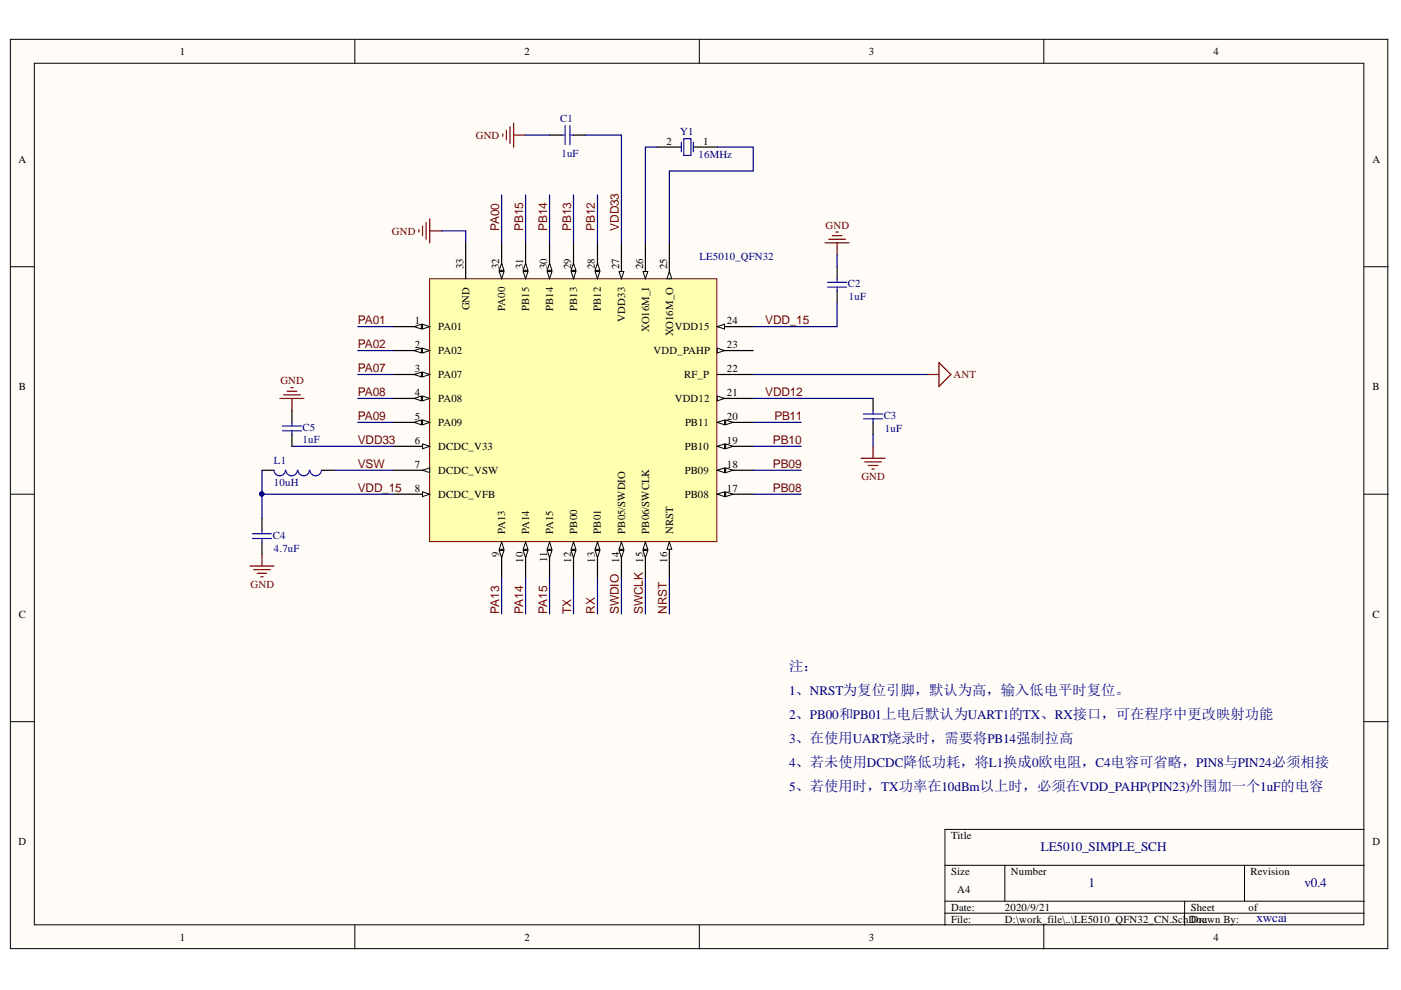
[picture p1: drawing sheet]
<svg xmlns="http://www.w3.org/2000/svg" width="297mm" height="210mm" viewBox="0 0 297 210" stroke-linecap="round" stroke-linejoin="round" font-family="sans-serif">
<g fill="#fffcf8" stroke="#000" stroke-width=".21">
<path d="M2.2 8.3h292v192.8h-292z"/>
<path d="M7.3 13.4h281.9v182.7h-281.9z"/>
</g>
<g fill="none" stroke="#000" stroke-width=".21">
<path d="M75.2 8.3v5.1M148.3 8.3v5.1M221.3 8.3v5.1M2.2 56.6h5.1M289.3 56.6h5M2.2 104.8h5.1M289.3 104.8h5M2.2 153h5.1M289.3 153h5M289.3 175.9h-89v20.3M75.2 196.2v5M148.3 196.2v5"/>
<path d="M200.3 183.5h89M200.3 191.1h89M200.3 193.6h89M213 183.5v7.6M221.3 196.2v5M251.2 191.1v5.1M263.9 183.5v7.6"/>
</g>
<g fill="none" stroke="#800000" stroke-width=".25">
<path d="M106.6 28.4v.5M107.4 27.6v2.1M108.1 26.9v3.5M108.9 26.1v5.1M108.9 28.6h2.5M88.8 48.7v.5M89.6 47.9v2.1M90.3 47.2v3.5M91.1 46.4v5.1M91.1 48.9h2.6M174.9 51.5h5.1M175.7 50.7h3.6"/>
<path d="M176.5 50h2M177.2 49.2h.5M177.5 51.5v2.5M59.4 84.5h5M60.1 83.7h3.6M60.9 83h2M61.6 82.2h.6M61.9 84.5v2.5M182.6 97.2h5M183.3 97.9h3.6M184.1 98.7h2M184.9 99.5h.5"/>
<path d="M185.1 94.6v2.6M55.5 117.5v2.5M53 120h5.1M53.8 120.8h3.5M54.5 121.5h2.1M55.3 122.3h.5"/>
</g>
<g fill="none" stroke="#000" stroke-width=".25">
<path d="M116.5 28.6h2.6M121.6 28.6h2.5M139.4 31.2h5.1M147 31.2h5.1M177.5 56.6v2.5M177.5 61.6v2.6M55.5 99.7h2.6M61.9 87v2.6M61.9 92.1v2.5M68.2 99.7h2.6M185.1 84.5v2.5M185.1 89.6v2.5"/>
<path d="M55.5 109.9v2.5M55.5 114.9v2.6"/>
</g>
<g fill="none" stroke="#00f" stroke-width=".25">
<path d="M119.1 28.6h.7M119.8 26.6v4.1M120.8 26.6v4.1M120.8 28.6h.8M144.5 30.2v2M145 29.4h1.5v3.6h-1.5zM147 30.2v2M175.5 59.9h4M177.5 59.1v.8M175.5 60.9h4M177.5 60.9v.7M59.9 90.3h4"/>
<path d="M59.9 91.3h4M60.5 99.7a1.22 1.22 0 0 1-1.2 1.2 1.22 1.22 0 0 1-1.2-1.2M61.9 89.6v.7M61.9 91.3v.8M63.1 99.7a1.23 1.23 0 0 1-1.3 1.2 1.23 1.23 0 0 1-1.2-1.2M65.6 99.7a1.22 1.22 0 0 1-1.2 1.2 1.22 1.22 0 0 1-1.2-1.2M68.1 99.7a1.22 1.22 0 0 1-1.2 1.2 1.22 1.22 0 0 1-1.2-1.2M183.1 87.8h4M183.1 88.8h4M185.1 87v.8M185.1 88.8v.8M53.5 113.2h4.1"/>
<path d="M53.5 114.2h4.1M55.5 112.4v.8M55.5 114.2v.7"/>
</g>
<path d="M91.1 59.1h60.9v55.7h-60.9z" fill="#ffffb0" stroke="#800000" stroke-width=".21"/>
<path d="M98.7 51.5v7.6M83.5 69.3h7.6" fill="none" stroke="#000" stroke-width=".25"/>
<path d="M89.6 68.7l1.5 .6-1.5 .5z" fill="#fffcf8"/>
<path d="M89.6 68.7l1.5 .6-1.5 .5z" fill="none" stroke="#000" stroke-width=".21"/>
<path d="M87.8 69.3l1.5-.6v1.1z" fill="#fffcf8"/>
<path d="M87.8 69.3l1.5-.6v1.1z" fill="none" stroke="#000" stroke-width=".21"/>
<path d="M83.5 74.3h7.6" fill="none" stroke="#000" stroke-width=".25"/>
<path d="M89.6 73.8l1.5 .5-1.5 .5z" fill="#fffcf8"/>
<path d="M89.6 73.8l1.5 .5-1.5 .5z" fill="none" stroke="#000" stroke-width=".21"/>
<path d="M87.8 74.3l1.5-.5v1z" fill="#fffcf8"/>
<path d="M87.8 74.3l1.5-.5v1z" fill="none" stroke="#000" stroke-width=".21"/>
<path d="M83.5 79.4h7.6" fill="none" stroke="#000" stroke-width=".25"/>
<path d="M89.6 78.9l1.5 .5-1.5 .5z" fill="#fffcf8"/>
<path d="M89.6 78.9l1.5 .5-1.5 .5z" fill="none" stroke="#000" stroke-width=".21"/>
<path d="M87.8 79.4l1.5-.5v1z" fill="#fffcf8"/>
<path d="M87.8 79.4l1.5-.5v1z" fill="none" stroke="#000" stroke-width=".21"/>
<path d="M83.5 84.5h7.6" fill="none" stroke="#000" stroke-width=".25"/>
<path d="M89.6 84l1.5 .5-1.5 .5z" fill="#fffcf8"/>
<path d="M89.6 84l1.5 .5-1.5 .5z" fill="none" stroke="#000" stroke-width=".21"/>
<path d="M87.8 84.5l1.5-.5v1z" fill="#fffcf8"/>
<path d="M87.8 84.5l1.5-.5v1z" fill="none" stroke="#000" stroke-width=".21"/>
<path d="M83.5 89.6h7.6" fill="none" stroke="#000" stroke-width=".25"/>
<path d="M89.6 89l1.5 .6-1.5 .5z" fill="#fffcf8"/>
<path d="M89.6 89l1.5 .6-1.5 .5z" fill="none" stroke="#000" stroke-width=".21"/>
<path d="M87.8 89.6l1.5-.6v1.1z" fill="#fffcf8"/>
<path d="M87.8 89.6l1.5-.6v1.1z" fill="none" stroke="#000" stroke-width=".21"/>
<path d="M83.5 94.6h7.6" fill="none" stroke="#000" stroke-width=".25"/>
<path d="M89.6 94.1l1.5 .5-1.5 .5z" fill="#fffcf8"/>
<path d="M89.6 94.1l1.5 .5-1.5 .5z" fill="none" stroke="#000" stroke-width=".21"/>
<path d="M83.5 99.7h7.6" fill="none" stroke="#000" stroke-width=".25"/>
<path d="M89.6 99.7l1.5-.5v1z" fill="#fffcf8"/>
<path d="M89.6 99.7l1.5-.5v1z" fill="none" stroke="#000" stroke-width=".21"/>
<path d="M83.5 104.8h7.6" fill="none" stroke="#000" stroke-width=".25"/>
<path d="M89.6 104.3l1.5 .5-1.5 .5z" fill="#fffcf8"/>
<path d="M89.6 104.3l1.5 .5-1.5 .5z" fill="none" stroke="#000" stroke-width=".21"/>
<path d="M141.9 114.9v7.7" fill="none" stroke="#000" stroke-width=".25"/>
<path d="M141.9 114.9l.5 1.6h-1z" fill="#fffcf8"/>
<path d="M141.9 114.9l.5 1.6h-1z" fill="none" stroke="#000" stroke-width=".21"/>
<path d="M152.1 104.8h7.6" fill="none" stroke="#000" stroke-width=".25"/>
<path d="M152.1 104.8l1.5-.5v1z" fill="#fffcf8"/>
<path d="M152.1 104.8l1.5-.5v1z" fill="none" stroke="#000" stroke-width=".21"/>
<path d="M153.9 104.3l1.5 .5-1.5 .5z" fill="#fffcf8"/>
<path d="M153.9 104.3l1.5 .5-1.5 .5z" fill="none" stroke="#000" stroke-width=".21"/>
<path d="M152.1 99.7h7.6" fill="none" stroke="#000" stroke-width=".25"/>
<path d="M152.1 99.7l1.5-.5v1z" fill="#fffcf8"/>
<path d="M152.1 99.7l1.5-.5v1z" fill="none" stroke="#000" stroke-width=".21"/>
<path d="M153.9 99.2l1.5 .5-1.5 .5z" fill="#fffcf8"/>
<path d="M153.9 99.2l1.5 .5-1.5 .5z" fill="none" stroke="#000" stroke-width=".21"/>
<path d="M152.1 94.6h7.6" fill="none" stroke="#000" stroke-width=".25"/>
<path d="M152.1 94.6l1.5-.5v1z" fill="#fffcf8"/>
<path d="M152.1 94.6l1.5-.5v1z" fill="none" stroke="#000" stroke-width=".21"/>
<path d="M153.9 94.1l1.5 .5-1.5 .5z" fill="#fffcf8"/>
<path d="M153.9 94.1l1.5 .5-1.5 .5z" fill="none" stroke="#000" stroke-width=".21"/>
<path d="M152.1 89.6h7.6" fill="none" stroke="#000" stroke-width=".25"/>
<path d="M152.1 89.6l1.5-.6v1.1z" fill="#fffcf8"/>
<path d="M152.1 89.6l1.5-.6v1.1z" fill="none" stroke="#000" stroke-width=".21"/>
<path d="M153.9 89l1.5 .6-1.5 .5z" fill="#fffcf8"/>
<path d="M153.9 89l1.5 .6-1.5 .5z" fill="none" stroke="#000" stroke-width=".21"/>
<path d="M152.1 84.5h7.6" fill="none" stroke="#000" stroke-width=".25"/>
<path d="M152.1 84l1.5 .5-1.5 .5z" fill="#fffcf8"/>
<path d="M152.1 84l1.5 .5-1.5 .5z" fill="none" stroke="#000" stroke-width=".21"/>
<path d="M152.1 79.4h7.6M152.1 74.3h7.6" fill="none" stroke="#000" stroke-width=".25"/>
<path d="M152.1 73.8l1.5 .5-1.5 .5z" fill="#fffcf8"/>
<path d="M152.1 73.8l1.5 .5-1.5 .5z" fill="none" stroke="#000" stroke-width=".21"/>
<path d="M152.1 69.3h7.6" fill="none" stroke="#000" stroke-width=".25"/>
<path d="M152.1 69.3l1.5-.6v1.1z" fill="#fffcf8"/>
<path d="M152.1 69.3l1.5-.6v1.1z" fill="none" stroke="#000" stroke-width=".21"/>
<path d="M141.9 51.5v7.6" fill="none" stroke="#000" stroke-width=".25"/>
<path d="M141.9 57.6l.5 1.5h-1z" fill="#fffcf8"/>
<path d="M141.9 57.6l.5 1.5h-1z" fill="none" stroke="#000" stroke-width=".21"/>
<path d="M136.8 51.5v7.6" fill="none" stroke="#000" stroke-width=".25"/>
<path d="M136.3 57.6h1l-.5 1.5z" fill="#fffcf8"/>
<path d="M136.3 57.6h1l-.5 1.5z" fill="none" stroke="#000" stroke-width=".21"/>
<path d="M131.8 51.5v7.6" fill="none" stroke="#000" stroke-width=".25"/>
<path d="M131.2 57.6h1.1l-.5 1.5z" fill="#fffcf8"/>
<path d="M131.2 57.6h1.1l-.5 1.5z" fill="none" stroke="#000" stroke-width=".21"/>
<path d="M196.5 79.4h2.6M199.1 76.9l2.5 2.5-2.5 2.5z" fill="none" stroke="#800000" stroke-width=".25"/>
<g fill="none" stroke="#000080" stroke-width=".25">
<path d="M111.4 28.6h5.1M124.1 28.6h7.7v22.9M139.4 31.2h-2.6v20.3M152.1 31.2h7.6v5.1h-17.8v15.2M93.7 48.9h5v2.6M106.4 41.3v10.2M111.4 41.3v10.2M116.5 41.3v10.2M121.6 41.3v10.2M126.7 41.3v10.2M177.5 54v2.6M75.9 79.4h7.6"/>
<path d="M75.9 74.3h7.6M75.9 69.3h7.6M159.7 79.4h36.8M177.5 64.2v5.1h-17.8M55.5 99.7v10.2M61.9 94.6h21.6M70.8 99.7h12.7M75.9 89.6h7.6M75.9 84.5h7.6M159.7 89.6h10.2M159.7 84.5h25.4M159.7 99.7h10.2"/>
<path d="M159.7 94.6h10.2M185.1 92.1v2.5M55.5 104.8h28M159.7 104.8h10.2M106.4 122.6v7.6M111.4 122.6v7.6M116.5 122.6v7.6M121.6 122.6v7.6M126.7 122.6v7.6M131.8 122.6v7.6M136.8 122.6v7.6M141.9 122.6v7.6"/>
</g>
<circle cx="55.5" cy="104.7" r=".46" fill="#000080" stroke="#000080" stroke-width=".21"/>
<g font-size="8.8">
<text x="105.5" y="56.9">PI0??032</text>
<text x="110.8" y="56.9">PI0??031</text>
<text x="115.7" y="56.9">PI0??030</text>
<text x="120.7" y="56.9">PI0??029</text>
<text x="125.9" y="56.9">PI0??028</text>
</g>
<g font-size="8.5">
<text x="105.5" y="120.5">PI0??09</text>
<text x="110.8" y="120.5">PI0??010</text>
<text x="115.7" y="120.5">PI0??011</text>
<text x="120.7" y="120.5">PI0??012</text>
<text x="125.9" y="120.5">PI0??013</text>
<text x="130.9" y="120.5">PI0??014</text>
<text x="136.2" y="120.5">PI0??015</text>
</g>
<text font-size="3" fill="#000080" x="167.3" y="142.3">注：</text>
<g font-size="2.8" fill="#000080">
<text x="167.3" y="147.3">1、NRST为复位引脚，默认为高，输入低电平时复位。</text>
<text x="167.3" y="152.4">2、PB00和PB01上电后默认为UART1的TX、RX接口，可在程序中更改映射功能</text>
<text x="167.3" y="157.5">3、在使用UART烧录时，需要将PB14强制拉高</text>
<text x="167.3" y="167.6">5、若使用时，TX功率在10dBm以上时，必须在VDD_PAHP(PIN23)外围加一个1uF的电容</text>
<text x="167.3" y="162.5">4、若未使用DCDC降低功耗，将L1换成0欧电阻，C4电容可省略，PIN8与PIN24必须相接</text>
<text x="220.7" y="180.4">LE5010_SIMPLE_SCH</text>
<text x="230.8" y="188">1</text>
<text x="276.6" y="188">v0.4</text>
<text x="266.4" y="195.6">xwcai</text>
</g>
<g font-size="2.5" fill="#800000">
<text x="105.9" y="48.9" transform="rotate(-90 105.9 48.9)">PA00</text>
<text x="110.9" y="48.9" transform="rotate(-90 110.9 48.9)">PB15</text>
<text x="116" y="48.9" transform="rotate(-90 116 48.9)">PB14</text>
<text x="121.1" y="48.9" transform="rotate(-90 121.1 48.9)">PB13</text>
<text x="126.1" y="48.9" transform="rotate(-90 126.1 48.9)">PB12</text>
<text x="131.2" y="48.9" transform="rotate(-90 131.2 48.9)">VDD33</text>
<text x="75.8" y="68.8">PA01</text>
<text x="162.2" y="68.8">VDD_15</text>
<text x="75.8" y="73.8">PA02</text>
<text x="75.8" y="78.9">PA07</text>
<text x="75.8" y="84">PA08</text>
<text x="162.2" y="84">VDD12</text>
<text x="75.8" y="89">PA09</text>
<text x="164.2" y="89">PB11</text>
<text x="75.8" y="94.1">VDD33</text>
<text x="163.9" y="94.1">PB10</text>
<text x="75.8" y="99.2">VSW</text>
<text x="163.9" y="99.2">PB09</text>
<text x="75.8" y="104.2">VDD_15</text>
<text x="163.9" y="104.2">PB08</text>
<text x="105.9" y="130.2" transform="rotate(-90 105.9 130.2)">PA13</text>
<text x="110.9" y="130.2" transform="rotate(-90 110.9 130.2)">PA14</text>
<text x="116" y="130.2" transform="rotate(-90 116 130.2)">PA15</text>
<text x="121.1" y="130.2" transform="rotate(-90 121.1 130.2)">TX</text>
<text x="126.1" y="130.2" transform="rotate(-90 126.1 130.2)">RX</text>
<text x="131.2" y="130.2" transform="rotate(-90 131.2 130.2)">SWDIO</text>
<text x="136.3" y="130.2" transform="rotate(-90 136.3 130.2)">SWCLK</text>
<text x="141.4" y="130.2" transform="rotate(-90 141.4 130.2)">NRST</text>
</g>
<g font-size="2.3">
<text x="38.1" y="11.6">1</text>
<text x="111.2" y="11.6">2</text>
<text x="184.2" y="11.6">3</text>
<text x="257.3" y="11.6">4</text>
<text x="3.9" y="34.5">A</text>
<text x="141.3" y="30.7">2</text>
<text x="149.1" y="30.7">1</text>
<text x="291" y="34.5">A</text>
<text x="98.2" y="57.1" transform="rotate(-90 98.2 57.1)">33</text>
<text x="105.9" y="57.1" transform="rotate(-90 105.9 57.1)">32</text>
<text x="110.9" y="57.1" transform="rotate(-90 110.9 57.1)">31</text>
<text x="116" y="57.1" transform="rotate(-90 116 57.1)">30</text>
<text x="121.1" y="57.1" transform="rotate(-90 121.1 57.1)">29</text>
<text x="126.1" y="57.1" transform="rotate(-90 126.1 57.1)">28</text>
<text x="131.3" y="57.1" transform="rotate(-90 131.3 57.1)">27</text>
<text x="136.4" y="57.1" transform="rotate(-90 136.4 57.1)">26</text>
<text x="141.4" y="57.1" transform="rotate(-90 141.4 57.1)">25</text>
<text x="99.5" y="65.8" transform="rotate(-90 99.5 65.8)">GND</text>
<text x="107.1" y="65.9" transform="rotate(-90 107.1 65.9)">PA00</text>
<text x="112.2" y="66" transform="rotate(-90 112.2 66)">PB15</text>
<text x="117.3" y="66" transform="rotate(-90 117.3 66)">PB14</text>
<text x="122.3" y="66" transform="rotate(-90 122.3 66)">PB13</text>
<text x="127.4" y="66" transform="rotate(-90 127.4 66)">PB12</text>
<text x="87.9" y="68.8">1</text>
<text x="92.9" y="70">PA01</text>
<text x="132.6" y="68.2" transform="rotate(-90 132.6 68.2)">VDD33</text>
<text x="137.6" y="70.5" transform="rotate(-90 137.6 70.5)">XO16M_I</text>
<text x="142.7" y="71.3" transform="rotate(-90 142.7 71.3)">XO16M_O</text>
<text x="143.1" y="70">VDD15</text>
<text x="154.1" y="68.8">24</text>
<text x="87.9" y="73.8">2</text>
<text x="92.9" y="75.1">PA02</text>
<text x="138.6" y="75.1">VDD_PAHP</text>
<text x="154.1" y="73.8">23</text>
<text x="4" y="82.7">B</text>
<text x="87.9" y="78.9">3</text>
<text x="87.9" y="84">4</text>
<text x="92.9" y="80.2">PA07</text>
<text x="145.1" y="80.2">RF_P</text>
<text x="154.1" y="84">21</text>
<text x="154.1" y="78.9">22</text>
<text x="291" y="82.7">B</text>
<text x="87.9" y="89">5</text>
<text x="92.9" y="85.2">PA08</text>
<text x="143.1" y="85.2">VDD12</text>
<text x="154.1" y="89">20</text>
<text x="87.9" y="94.1">6</text>
<text x="92.9" y="90.3">PA09</text>
<text x="92.9" y="95.4">DCDC_V33</text>
<text x="145.2" y="95.4">PB10</text>
<text x="145.3" y="90.3">PB11</text>
<text x="154.1" y="94.1">19</text>
<text x="87.9" y="99.2">7</text>
<text x="92.9" y="100.4">DCDC_VSW</text>
<text x="145.2" y="100.4">PB09</text>
<text x="154.1" y="99.2">18</text>
<text x="87.9" y="104.3">8</text>
<text x="92.9" y="105.6">DCDC_VFB</text>
<text x="145.2" y="105.6">PB08</text>
<text x="154.1" y="104.3">17</text>
<text x="107.1" y="113.2" transform="rotate(-90 107.1 113.2)">PA13</text>
<text x="112.2" y="113.2" transform="rotate(-90 112.2 113.2)">PA14</text>
<text x="117.3" y="113.2" transform="rotate(-90 117.3 113.2)">PA15</text>
<text x="122.3" y="113.2" transform="rotate(-90 122.3 113.2)">PB00</text>
<text x="127.4" y="113.2" transform="rotate(-90 127.4 113.2)">PB01</text>
<text x="132.6" y="113.2" transform="rotate(-90 132.6 113.2)">PB05/SWDIO</text>
<text x="137.6" y="113.2" transform="rotate(-90 137.6 113.2)">PB06/SWCLK</text>
<text x="142.7" y="113.2" transform="rotate(-90 142.7 113.2)">NRST</text>
<text x="105.9" y="118.1" transform="rotate(-90 105.9 118.1)">9</text>
<text x="110.9" y="119.3" transform="rotate(-90 110.9 119.3)">10</text>
<text x="116" y="119.2" transform="rotate(-90 116 119.2)">11</text>
<text x="121.1" y="119.3" transform="rotate(-90 121.1 119.3)">12</text>
<text x="126.1" y="119.3" transform="rotate(-90 126.1 119.3)">13</text>
<text x="131.3" y="119.3" transform="rotate(-90 131.3 119.3)">14</text>
<text x="136.4" y="119.3" transform="rotate(-90 136.4 119.3)">15</text>
<text x="141.4" y="119.3" transform="rotate(-90 141.4 119.3)">16</text>
<text x="4" y="130.9">C</text>
<text x="291" y="130.9">C</text>
<text x="3.9" y="179.2">D</text>
<text x="201.6" y="177.9">Title</text>
<text x="291" y="179.2">D</text>
<text x="201.6" y="185.5">Size</text>
<text x="214.3" y="185.5">Number</text>
<text x="265.1" y="185.5">Revision</text>
<text x="202.9" y="189.3">A4</text>
<text x="201.6" y="193.1">Date:</text>
<text x="201.6" y="195.7">File:</text>
<text x="213.1" y="193.1">2020/9/21</text>
<text x="213.1" y="195.7">D:\work_file\..\LE5010_QFN32_CN.SchDoc</text>
<text x="252.5" y="193.1">Sheet</text>
<text x="252.5" y="195.7">Drawn By:</text>
<text x="264.7" y="193.1">of</text>
<text x="38.1" y="199.5">1</text>
<text x="111.2" y="199.5">2</text>
<text x="184.2" y="199.5">3</text>
<text x="257.3" y="199.5">4</text>
</g>
<g font-size="2.3" fill="#800000">
<text x="100.9" y="29.4">GND</text>
<text x="83.1" y="49.8">GND</text>
<text x="175" y="48.5">GND</text>
<text x="59.4" y="81.4">GND</text>
<text x="202.2" y="80.2">ANT</text>
<text x="182.6" y="101.7">GND</text>
<text x="53.1" y="124.6">GND</text>
</g>
<g font-size="2.3" fill="#000080">
<text x="118.8" y="25.8">C1</text>
<text x="144.2" y="28.6">Y1</text>
<text x="119" y="33.2">1uF</text>
<text x="148.1" y="33.5">16MHz</text>
<text x="148.3" y="55.1">LE5010_QFN32</text>
<text x="179.7" y="60.9">C2</text>
<text x="180" y="63.7">1uF</text>
<text x="187.4" y="88.8">C3</text>
<text x="64.2" y="93.9">1uF</text>
<text x="64.2" y="91.3">C5</text>
<text x="187.6" y="91.6">1uF</text>
<text x="58.1" y="98.4">L1</text>
<text x="58.1" y="103">10uH</text>
<text x="57.8" y="114.2">C4</text>
<text x="58.1" y="117">4.7uF</text>
</g>
</svg>
